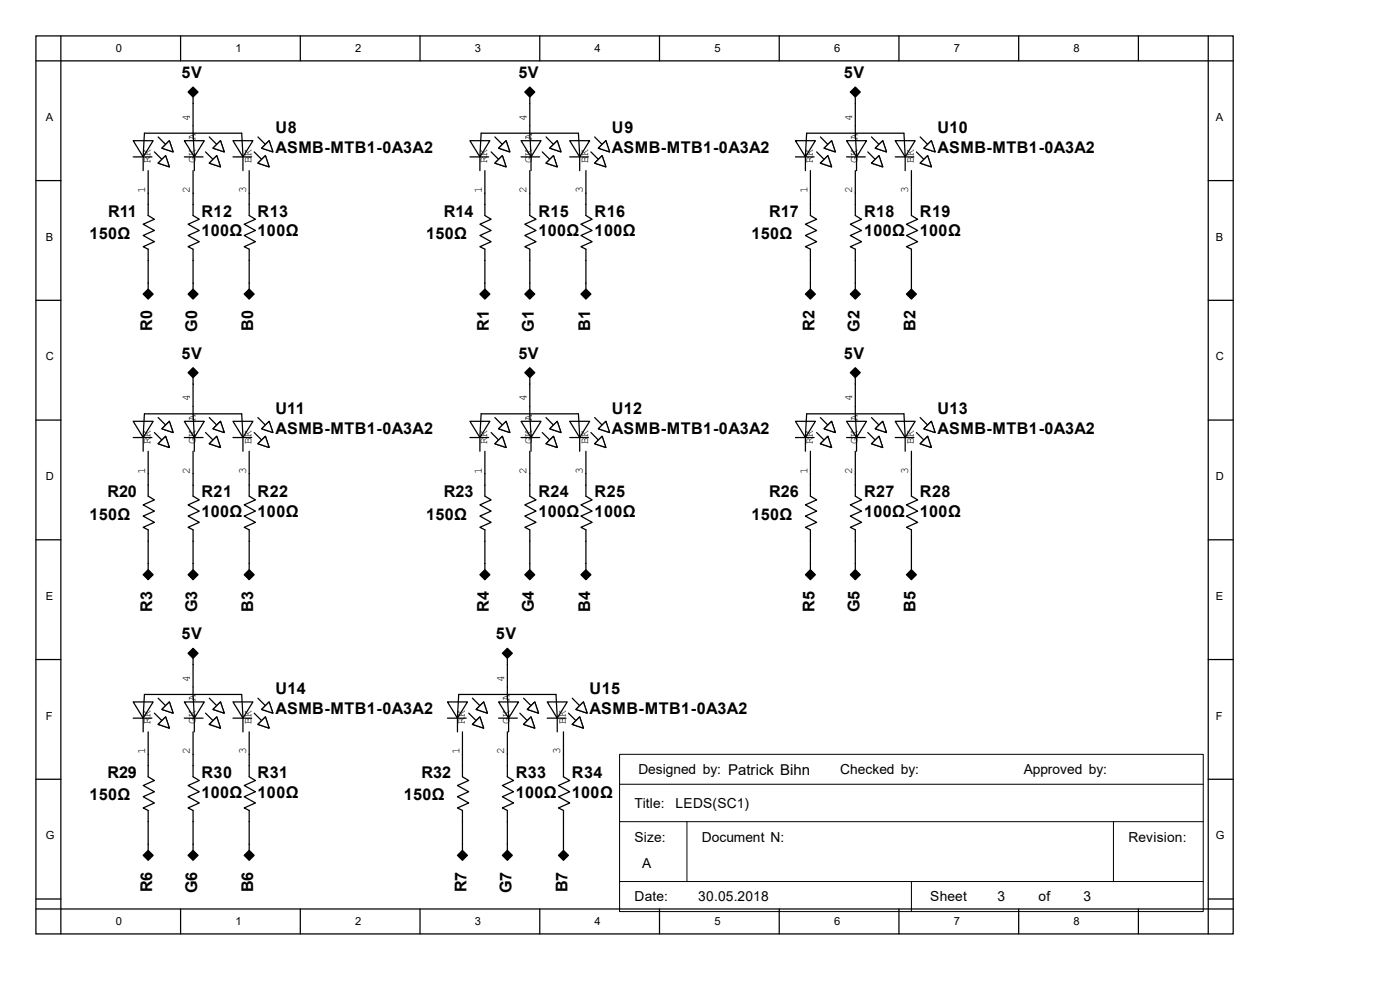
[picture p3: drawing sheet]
<svg xmlns="http://www.w3.org/2000/svg" width="297mm" height="210mm" viewBox="0 0 297 210" stroke-linecap="round" stroke-linejoin="round" font-family="sans-serif">
<g fill="none" stroke="#000" stroke-width=".26">
<path d="M7.6 7.6h254v190.5h-254zM7.6 12.9h254M12.9 7.6v190.5M38.3 7.6v5.3M63.7 7.6v5.3M89.1 7.6v5.3M114.5 7.6v5.3M139.9 7.6v5.3M165.3 7.6v5.3M190.7 7.6v5.3M216.1 7.6v5.3M241.5 7.6v5.3"/>
<path d="M256.3 7.6v190.5M7.6 38.3h5.3M28.3 29.8h4.2l-2.1 3.5zM28.3 33.3h3.9M30.6 28.3l-.2 7.9M32.8 32.2l1.5 1.6M33.5 34.6l1.6-1.6 .8 2.4zM33.5 29.1l1.6 1.5M34.3 31.4l1.6-1.6 .8 2.4zM256.3 38.3h5.3M7.6 63.7h5.3M256.3 63.7h5.3"/>
<path d="M7.6 89.1h5.3M256.3 89.1h5.3M7.6 114.5h5.3M256.3 114.5h5.3M7.6 139.9h5.3M256.3 139.9h5.3M7.6 165.3h5.3M256.3 165.3h5.3M7.6 190.7h5.3M7.6 192.8h254M38.3 192.8v5.3M63.7 192.8v5.3"/>
<path d="M89.1 192.8v5.3M114.5 192.8v5.3M139.9 192.8v5.3M165.3 192.8v5.3M190.7 192.8v5.3M216.1 192.8v5.3M241.5 192.8v5.3M256.3 190.7h5.3"/>
</g>
<g fill="#fff" stroke="#000" stroke-width=".26">
<path d="M34.3 31.4l1.6-1.6 .8 2.4z" fill-rule="evenodd"/>
<path d="M33.5 34.6l1.6-1.6 .8 2.4z" fill-rule="evenodd"/>
</g>
<path d="M39.1 29.8h4.2l-2.1 3.5zM39.1 33.3h4M41 28.3l.2 7.9M43.6 32.2l1.6 1.6M44.4 34.6l1.6-1.6 .8 2.4zM44.4 29.1l1.6 1.5M46.8 29.8l.8 2.4-2.4-.8z" fill="none" stroke="#000" stroke-width=".26"/>
<g fill="#fff" stroke="#000" stroke-width=".26">
<path d="M46.8 29.8l.8 2.4-2.4-.8z" fill-rule="evenodd"/>
<path d="M44.4 34.6l1.6-1.6 .8 2.4z" fill-rule="evenodd"/>
</g>
<path d="M49.4 29.8h4.3l-2.2 3.5zM49.4 33.3h4M51.3 28.3l.2 7.9M53.9 32.2l1.6 1.6M54.7 34.6l1.6-1.6 .8 2.4zM54.7 29.1l1.6 1.5M57.1 29.8l.8 2.4-2.4-.8z" fill="none" stroke="#000" stroke-width=".26"/>
<g fill="#fff" stroke="#000" stroke-width=".26">
<path d="M57.1 29.8l.8 2.4-2.4-.8z" fill-rule="evenodd"/>
<path d="M54.7 34.6l1.6-1.6 .8 2.4z" fill-rule="evenodd"/>
</g>
<g fill="none" stroke="#000" stroke-width=".26">
<path d="M40.2 19.5l.8-.8 .8 .8-.8 .8zM30.6 28.3h20.7M31.4 36.2v9.5l1.4 .8-2.4 1.1 2.4 1.3-2.4 1.1 2.4 1.3-2.4 1 1 .6v8.4M41 36.2v9.5l1.3 .8-2.4 1.1 2.4 1.3-2.4 1.1 2.4 1.3-2.4 1 1.1 .6v8.4M41 20.6v7.7M52.9 36.2v9.5l1.3 .8-2.4 1.1 2.4 1.3-2.4 1.1 2.4 1.3-2.4 1 1.1 .6v8.4M99.7 29.8h4.2l-2.1 3.5zM99.7 33.3h4M102.1 28.3l-.3 7.9M104.2 32.2l1.6 1.6M105 34.6l1.6-1.6 .8 2.4zM105 29.1l1.6 1.5"/>
<path d="M107.4 29.8l.8 2.4-2.4-.8zM30.6 62.4l.8-.8 .8 .8-.8 .8zM40.2 62.4l.8-.8 .8 .8-.8 .8zM52.1 62.4l.8-.8 .8 .8-.8 .8z"/>
</g>
<g fill="#000" stroke="#000" stroke-width=".26">
<path d="M39.9 19.5l1.1-1 1 1-1 1.1z" fill-rule="evenodd"/>
<path d="M30.4 62.4l1-1.1 1.1 1.1-1.1 1z" fill-rule="evenodd"/>
<path d="M39.9 62.4l1.1-1.1 1 1.1-1 1z" fill-rule="evenodd"/>
<path d="M51.8 62.4l1.1-1.1 1 1.1-1 1z" fill-rule="evenodd"/>
</g>
<path d="M40.7 19.5l.3-.2 .2 .2-.2 .3zM31.2 62.4l.2-.3 .3 .3-.3 .3zM40.7 62.4l.3-.3 .2 .3-.2 .3zM52.6 62.4l.3-.3 .2 .3-.2 .3z" fill="none" stroke="#000" stroke-width=".21"/>
<g fill="#fff" stroke="#000" stroke-width=".26">
<path d="M107.4 29.8l.8 2.4-2.4-.8z" fill-rule="evenodd"/>
<path d="M105 34.6l1.6-1.6 .8 2.4z" fill-rule="evenodd"/>
</g>
<path d="M110.5 29.8h4.3l-2.1 3.5zM110.5 33.3h4M112.4 28.3l.3 7.9M115 32.2l1.6 1.6M115.8 34.6l1.6-1.6 .8 2.4zM115.8 29.1l1.6 1.5M118.2 29.8l.8 2.4-2.4-.8z" fill="none" stroke="#000" stroke-width=".26"/>
<g fill="#fff" stroke="#000" stroke-width=".26">
<path d="M118.2 29.8l.8 2.4-2.4-.8z" fill-rule="evenodd"/>
<path d="M115.8 34.6l1.6-1.6 .8 2.4z" fill-rule="evenodd"/>
</g>
<path d="M120.9 29.8h4.2l-2.1 3.5zM120.9 33.3h3.9M122.7 28.3l.3 7.9M125.4 32.2l1.5 1.6M126.2 34.6l1.5-1.6 .8 2.4zM126.2 29.1l1.5 1.5M126.9 31.4l1.6-1.6 .8 2.4z" fill="none" stroke="#000" stroke-width=".26"/>
<g fill="#fff" stroke="#000" stroke-width=".26">
<path d="M126.9 31.4l1.6-1.6 .8 2.4z" fill-rule="evenodd"/>
<path d="M126.2 34.6l1.5-1.6 .8 2.4z" fill-rule="evenodd"/>
</g>
<g fill="none" stroke="#000" stroke-width=".26">
<path d="M111.6 19.5l.8-.8 .8 .8-.8 .8zM102.1 28.3h20.6M102.9 36.2v9.5l1.3 .8-2.4 1.1 2.4 1.3-2.4 1.1 2.4 1.3-2.4 1 1.1 .6v8.4M112.4 36.2v9.5l1.3 .8-2.4 1.1 2.4 1.3-2.4 1.1 2.4 1.3-2.4 1 1.1 .6v8.4M112.4 20.6v7.7M124.3 36.2v9.5l1.3 .8-2.4 1.1 2.4 1.3-2.4 1.1 2.4 1.3-2.4 1 1.1 .6v8.4M168.8 29.8h4.2l-2.1 3.5zM168.8 33.3h3.9M171.1 28.3l-.2 7.9M173.2 32.2l1.6 1.6M174 34.6l1.6-1.6 .8 2.4zM174 29.1l1.6 1.5"/>
<path d="M174.8 31.4l1.6-1.6 .8 2.4zM102.1 62.4l.8-.8 .8 .8-.8 .8zM111.6 62.4l.8-.8 .8 .8-.8 .8zM123.5 62.4l.8-.8 .8 .8-.8 .8z"/>
</g>
<g fill="#000" stroke="#000" stroke-width=".26">
<path d="M111.3 19.5l1.1-1 1.1 1-1.1 1.1z" fill-rule="evenodd"/>
<path d="M101.8 62.4l1.1-1.1 1 1.1-1 1z" fill-rule="evenodd"/>
<path d="M111.3 62.4l1.1-1.1 1.1 1.1-1.1 1z" fill-rule="evenodd"/>
<path d="M123.2 62.4l1.1-1.1 1.1 1.1-1.1 1z" fill-rule="evenodd"/>
</g>
<path d="M112.1 19.5l.3-.2 .3 .2-.3 .3zM102.6 62.4l.3-.3 .2 .3-.2 .3zM112.1 62.4l.3-.3 .3 .3-.3 .3zM124 62.4l.3-.3 .3 .3-.3 .3z" fill="none" stroke="#000" stroke-width=".21"/>
<g fill="#fff" stroke="#000" stroke-width=".26">
<path d="M174.8 31.4l1.6-1.6 .8 2.4z" fill-rule="evenodd"/>
<path d="M174 34.6l1.6-1.6 .8 2.4z" fill-rule="evenodd"/>
</g>
<path d="M179.6 29.8h4.2l-2.1 3.5zM179.6 33.3h4M181.5 28.3l.2 7.9M184.1 32.2l1.6 1.6M184.9 34.6l1.6-1.6 .8 2.4zM184.9 29.1l1.6 1.5M185.7 31.4l1.6-1.6 .8 2.4z" fill="none" stroke="#000" stroke-width=".26"/>
<g fill="#fff" stroke="#000" stroke-width=".26">
<path d="M185.7 31.4l1.6-1.6 .8 2.4z" fill-rule="evenodd"/>
<path d="M184.9 34.6l1.6-1.6 .8 2.4z" fill-rule="evenodd"/>
</g>
<path d="M189.9 29.8h4.3l-2.2 3.5zM189.9 33.3h4M191.8 28.3l.2 7.9M194.4 32.2l1.6 1.6M195.2 34.6l1.6-1.6 .8 2.4zM195.2 29.1l1.6 1.5M196 31.4l1.6-1.6 .8 2.4z" fill="none" stroke="#000" stroke-width=".26"/>
<g fill="#fff" stroke="#000" stroke-width=".26">
<path d="M196 31.4l1.6-1.6 .8 2.4z" fill-rule="evenodd"/>
<path d="M195.2 34.6l1.6-1.6 .8 2.4z" fill-rule="evenodd"/>
</g>
<g fill="none" stroke="#000" stroke-width=".26">
<path d="M180.7 19.5l.8-.8 .7 .8-.7 .8zM171.1 28.3h20.7M171.9 36.2v9.5l1.3 .8-2.3 1.1 2.3 1.3-2.3 1.1 2.3 1.3-2.3 1 1 .6v8.4M181.5 36.2v9.5l1.3 .8-2.4 1.1 2.4 1.3-2.4 1.1 2.4 1.3-2.4 1 1.1 .6v8.4M181.5 20.6v7.7M193.4 36.2v9.5l1.3 .8-2.4 1.1 2.4 1.3-2.4 1.1 2.4 1.3-2.4 1 1.1 .6v8.4M171.1 62.4l.8-.8 .8 .8-.8 .8zM180.7 62.4l.8-.8 .7 .8-.7 .8zM192.6 62.4l.8-.8 .8 .8-.8 .8zM28.3 89.4h4.2l-2.1 3.4zM28.3 92.8h3.9M30.6 87.8l-.2 7.9"/>
<path d="M32.8 91.8l1.5 1.5M33.5 94.1l1.6-1.5 .8 2.3zM33.5 88.6l1.6 1.6M35.9 89.4l.8 2.4-2.4-.8z"/>
</g>
<g fill="#000" stroke="#000" stroke-width=".26">
<path d="M180.4 19.5l1.1-1 1 1-1 1.1z" fill-rule="evenodd"/>
<path d="M170.9 62.4l1-1.1 1.1 1.1-1.1 1z" fill-rule="evenodd"/>
<path d="M180.4 62.4l1.1-1.1 1 1.1-1 1z" fill-rule="evenodd"/>
<path d="M192.3 62.4l1.1-1.1 1 1.1-1 1z" fill-rule="evenodd"/>
</g>
<path d="M181.2 19.5l.3-.2 .2 .2-.2 .3zM171.7 62.4l.2-.3 .3 .3-.3 .3zM181.2 62.4l.3-.3 .2 .3-.2 .3zM193.1 62.4l.3-.3 .2 .3-.2 .3z" fill="none" stroke="#000" stroke-width=".21"/>
<g fill="#fff" stroke="#000" stroke-width=".26">
<path d="M35.9 89.4l.8 2.4-2.4-.8z" fill-rule="evenodd"/>
<path d="M33.5 94.1l1.6-1.5 .8 2.3z" fill-rule="evenodd"/>
</g>
<path d="M39.1 89.4h4.2l-2.1 3.4zM39.1 92.8h4M41 87.8l.2 7.9M43.6 91.8l1.6 1.5M44.4 94.1l1.6-1.5 .8 2.3zM44.4 88.6l1.6 1.6M45.2 91l1.6-1.6 .8 2.4z" fill="none" stroke="#000" stroke-width=".26"/>
<g fill="#fff" stroke="#000" stroke-width=".26">
<path d="M45.2 91l1.6-1.6 .8 2.4z" fill-rule="evenodd"/>
<path d="M44.4 94.1l1.6-1.5 .8 2.3z" fill-rule="evenodd"/>
</g>
<path d="M49.4 89.4h4.3l-2.2 3.4zM49.4 92.8h4M51.3 87.8l.2 7.9M53.9 91.8l1.6 1.5M54.7 94.1l1.6-1.5 .8 2.3zM54.7 88.6l1.6 1.6M55.5 91l1.6-1.6 .8 2.4z" fill="none" stroke="#000" stroke-width=".26"/>
<g fill="#fff" stroke="#000" stroke-width=".26">
<path d="M55.5 91l1.6-1.6 .8 2.4z" fill-rule="evenodd"/>
<path d="M54.7 94.1l1.6-1.5 .8 2.3z" fill-rule="evenodd"/>
</g>
<g fill="none" stroke="#000" stroke-width=".26">
<path d="M40.2 79.1l.8-.8 .8 .8-.8 .8zM30.6 87.8h20.7M31.4 95.7v9.6l1.4 .7-2.4 1.1 2.4 1.3-2.4 1.1 2.4 1.3-2.4 1.1 1 .5v8.5M41 95.7v9.6l1.3 .7-2.4 1.1 2.4 1.3-2.4 1.1 2.4 1.3-2.4 1.1 1.1 .5v8.5M41 80.1v7.7M52.9 95.7v9.6l1.3 .7-2.4 1.1 2.4 1.3-2.4 1.1 2.4 1.3-2.4 1.1 1.1 .5v8.5M99.7 89.4h4.2l-2.1 3.4zM99.7 92.8h4M102.1 87.8l-.3 7.9M104.2 91.8l1.6 1.5M105 94.1l1.6-1.5 .8 2.3zM105 88.6l1.6 1.6"/>
<path d="M105.8 91l1.6-1.6 .8 2.4zM30.6 121.9l.8-.8 .8 .8-.8 .8zM40.2 121.9l.8-.8 .8 .8-.8 .8zM52.1 121.9l.8-.8 .8 .8-.8 .8z"/>
</g>
<g fill="#000" stroke="#000" stroke-width=".26">
<path d="M39.9 79.1l1.1-1.1 1 1.1-1 1z" fill-rule="evenodd"/>
<path d="M30.4 121.9l1-1 1.1 1-1.1 1.1z" fill-rule="evenodd"/>
<path d="M39.9 121.9l1.1-1 1 1-1 1.1z" fill-rule="evenodd"/>
<path d="M51.8 121.9l1.1-1 1 1-1 1.1z" fill-rule="evenodd"/>
</g>
<path d="M40.7 79.1l.3-.3 .2 .3-.2 .2zM31.2 121.9l.2-.2 .3 .2-.3 .3zM40.7 121.9l.3-.2 .2 .2-.2 .3zM52.6 121.9l.3-.2 .2 .2-.2 .3z" fill="none" stroke="#000" stroke-width=".21"/>
<g fill="#fff" stroke="#000" stroke-width=".26">
<path d="M105.8 91l1.6-1.6 .8 2.4z" fill-rule="evenodd"/>
<path d="M105 94.1l1.6-1.5 .8 2.3z" fill-rule="evenodd"/>
</g>
<path d="M110.5 89.4h4.3l-2.1 3.4zM110.5 92.8h4M112.4 87.8l.3 7.9M115 91.8l1.6 1.5M115.8 94.1l1.6-1.5 .8 2.3zM115.8 88.6l1.6 1.6M116.6 91l1.6-1.6 .8 2.4z" fill="none" stroke="#000" stroke-width=".26"/>
<g fill="#fff" stroke="#000" stroke-width=".26">
<path d="M116.6 91l1.6-1.6 .8 2.4z" fill-rule="evenodd"/>
<path d="M115.8 94.1l1.6-1.5 .8 2.3z" fill-rule="evenodd"/>
</g>
<path d="M120.9 89.4h4.2l-2.1 3.4zM120.9 92.8h3.9M122.7 87.8l.3 7.9M125.4 91.8l1.5 1.5M126.2 94.1l1.5-1.5 .8 2.3zM126.2 88.6l1.5 1.6M126.9 91l1.6-1.6 .8 2.4z" fill="none" stroke="#000" stroke-width=".26"/>
<g fill="#fff" stroke="#000" stroke-width=".26">
<path d="M126.9 91l1.6-1.6 .8 2.4z" fill-rule="evenodd"/>
<path d="M126.2 94.1l1.5-1.5 .8 2.3z" fill-rule="evenodd"/>
</g>
<g fill="none" stroke="#000" stroke-width=".26">
<path d="M111.6 79.1l.8-.8 .8 .8-.8 .8zM102.1 87.8h20.6M102.9 95.7v9.6l1.3 .7-2.4 1.1 2.4 1.3-2.4 1.1 2.4 1.3-2.4 1.1 1.1 .5v8.5M112.4 95.7v9.6l1.3 .7-2.4 1.1 2.4 1.3-2.4 1.1 2.4 1.3-2.4 1.1 1.1 .5v8.5M112.4 80.1v7.7M124.3 95.7v9.6l1.3 .7-2.4 1.1 2.4 1.3-2.4 1.1 2.4 1.3-2.4 1.1 1.1 .5v8.5M168.8 89.4h4.2l-2.1 3.4zM168.8 92.8h3.9M171.1 87.8l-.2 7.9M173.2 91.8l1.6 1.5M174 94.1l1.6-1.5 .8 2.3zM174 88.6l1.6 1.6"/>
<path d="M174.8 91l1.6-1.6 .8 2.4zM102.1 121.9l.8-.8 .8 .8-.8 .8zM111.6 121.9l.8-.8 .8 .8-.8 .8zM123.5 121.9l.8-.8 .8 .8-.8 .8z"/>
</g>
<g fill="#000" stroke="#000" stroke-width=".26">
<path d="M111.3 79.1l1.1-1.1 1.1 1.1-1.1 1z" fill-rule="evenodd"/>
<path d="M101.8 121.9l1.1-1 1 1-1 1.1z" fill-rule="evenodd"/>
<path d="M111.3 121.9l1.1-1 1.1 1-1.1 1.1z" fill-rule="evenodd"/>
<path d="M123.2 121.9l1.1-1 1.1 1-1.1 1.1z" fill-rule="evenodd"/>
</g>
<path d="M112.1 79.1l.3-.3 .3 .3-.3 .2zM102.6 121.9l.3-.2 .2 .2-.2 .3zM112.1 121.9l.3-.2 .3 .2-.3 .3zM124 121.9l.3-.2 .3 .2-.3 .3z" fill="none" stroke="#000" stroke-width=".21"/>
<g fill="#fff" stroke="#000" stroke-width=".26">
<path d="M174.8 91l1.6-1.6 .8 2.4z" fill-rule="evenodd"/>
<path d="M174 94.1l1.6-1.5 .8 2.3z" fill-rule="evenodd"/>
</g>
<path d="M179.6 89.4h4.2l-2.1 3.4zM179.6 92.8h4M181.5 87.8l.2 7.9M184.1 91.8l1.6 1.5M184.9 94.1l1.6-1.5 .8 2.3zM184.9 88.6l1.6 1.6M185.7 91l1.6-1.6 .8 2.4z" fill="none" stroke="#000" stroke-width=".26"/>
<g fill="#fff" stroke="#000" stroke-width=".26">
<path d="M185.7 91l1.6-1.6 .8 2.4z" fill-rule="evenodd"/>
<path d="M184.9 94.1l1.6-1.5 .8 2.3z" fill-rule="evenodd"/>
</g>
<path d="M189.9 89.4h4.3l-2.2 3.4zM189.9 92.8h4M191.8 87.8l.2 7.9M194.4 91.8l1.6 1.5M195.2 94.1l1.6-1.5 .8 2.3zM195.2 88.6l1.6 1.6M196 91l1.6-1.6 .8 2.4z" fill="none" stroke="#000" stroke-width=".26"/>
<g fill="#fff" stroke="#000" stroke-width=".26">
<path d="M196 91l1.6-1.6 .8 2.4z" fill-rule="evenodd"/>
<path d="M195.2 94.1l1.6-1.5 .8 2.3z" fill-rule="evenodd"/>
</g>
<g fill="none" stroke="#000" stroke-width=".26">
<path d="M180.7 79.1l.8-.8 .7 .8-.7 .8zM171.1 87.8h20.7M171.9 95.7v9.6l1.3 .7-2.3 1.1 2.3 1.3-2.3 1.1 2.3 1.3-2.3 1.1 1 .5v8.5M181.5 95.7v9.6l1.3 .7-2.4 1.1 2.4 1.3-2.4 1.1 2.4 1.3-2.4 1.1 1.1 .5v8.5M181.5 80.1v7.7M193.4 95.7v9.6l1.3 .7-2.4 1.1 2.4 1.3-2.4 1.1 2.4 1.3-2.4 1.1 1.1 .5v8.5M171.1 121.9l.8-.8 .8 .8-.8 .8zM180.7 121.9l.8-.8 .7 .8-.7 .8zM192.6 121.9l.8-.8 .8 .8-.8 .8zM28.3 148.9h4.2l-2.1 3.4zM28.3 152.3h3.9M30.6 147.3l-.2 8"/>
<path d="M32.8 151.3l1.5 1.6M33.5 153.7l1.6-1.6 .8 2.4zM33.5 148.1l1.6 1.6M34.3 150.5l1.6-1.6 .8 2.4z"/>
</g>
<g fill="#000" stroke="#000" stroke-width=".26">
<path d="M180.4 79.1l1.1-1.1 1 1.1-1 1z" fill-rule="evenodd"/>
<path d="M170.9 121.9l1-1 1.1 1-1.1 1.1z" fill-rule="evenodd"/>
<path d="M180.4 121.9l1.1-1 1 1-1 1.1z" fill-rule="evenodd"/>
<path d="M192.3 121.9l1.1-1 1 1-1 1.1z" fill-rule="evenodd"/>
</g>
<path d="M181.2 79.1l.3-.3 .2 .3-.2 .2zM171.7 121.9l.2-.2 .3 .2-.3 .3zM181.2 121.9l.3-.2 .2 .2-.2 .3zM193.1 121.9l.3-.2 .2 .2-.2 .3z" fill="none" stroke="#000" stroke-width=".21"/>
<g fill="#fff" stroke="#000" stroke-width=".26">
<path d="M34.3 150.5l1.6-1.6 .8 2.4z" fill-rule="evenodd"/>
<path d="M33.5 153.7l1.6-1.6 .8 2.4z" fill-rule="evenodd"/>
</g>
<path d="M39.1 148.9h4.2l-2.1 3.4zM39.1 152.3h4M41 147.3l.2 8M43.6 151.3l1.6 1.6M44.4 153.7l1.6-1.6 .8 2.4zM44.4 148.1l1.6 1.6M45.2 150.5l1.6-1.6 .8 2.4z" fill="none" stroke="#000" stroke-width=".26"/>
<g fill="#fff" stroke="#000" stroke-width=".26">
<path d="M45.2 150.5l1.6-1.6 .8 2.4z" fill-rule="evenodd"/>
<path d="M44.4 153.7l1.6-1.6 .8 2.4z" fill-rule="evenodd"/>
</g>
<path d="M49.4 148.9h4.3l-2.2 3.4zM49.4 152.3h4M51.3 147.3l.2 8M53.9 151.3l1.6 1.6M54.7 153.7l1.6-1.6 .8 2.4zM54.7 148.1l1.6 1.6M55.5 150.5l1.6-1.6 .8 2.4z" fill="none" stroke="#000" stroke-width=".26"/>
<g fill="#fff" stroke="#000" stroke-width=".26">
<path d="M55.5 150.5l1.6-1.6 .8 2.4z" fill-rule="evenodd"/>
<path d="M54.7 153.7l1.6-1.6 .8 2.4z" fill-rule="evenodd"/>
</g>
<g fill="none" stroke="#000" stroke-width=".26">
<path d="M40.2 138.6l.8-.8 .8 .8-.8 .8zM41 139.6v7.7M107.6 137.8l.8 .8-.8 .8-.8-.8zM107.6 139.6v1.4M30.6 147.3h20.7M31.4 155.3v4.7M41 155.3v4.7M52.9 155.3v4.7M94.9 148.9h4.3l-2.2 3.4zM94.9 152.3h4M97.3 147.3l-.3 8M99.4 151.3l1.6 1.6"/>
<path d="M100.2 153.7l1.6-1.6 .8 2.4zM100.2 148.1l1.6 1.6M101 150.5l1.6-1.6 .8 2.4zM31.4 162.4v2.4l1.4 .8-2.4 1 2.4 1.4-2.4 1 2.4 1.3-2.4 1.1 1 .5v2.4M31.4 179.1v1.3M41 162.4v2.4l1.3 .8-2.4 1 2.4 1.4-2.4 1 2.4 1.3-2.4 1.1 1.1 .5v2.4M41 179.1v1.3M52.9 162.4v2.4l1.3 .8-2.4 1 2.4 1.4-2.4 1 2.4 1.3-2.4 1.1 1.1 .5v2.4M52.9 179.1v1.3M98.1 179.1v1.3M107.6 179.1v1.3M119.5 179.1v1.3"/>
<path d="M30.6 181.5l.8-.8 .8 .8-.8 .7zM41 180.7l.8 .8-.8 .7-.8-.7zM52.9 180.7l.8 .8-.8 .7-.8-.7zM97.3 181.5l.8-.8 .8 .8-.8 .7zM106.8 181.5l.8-.8 .8 .8-.8 .7zM118.7 181.5l.8-.8 .8 .8-.8 .7z"/>
</g>
<g fill="#000" stroke="#000" stroke-width=".26">
<path d="M39.9 138.6l1.1-1.1 1 1.1-1 1z" fill-rule="evenodd"/>
<path d="M106.6 138.6l1-1.1 1.1 1.1-1.1 1z" fill-rule="evenodd"/>
<path d="M30.4 181.5l1-1.1 1.1 1.1-1.1 1z" fill-rule="evenodd"/>
<path d="M39.9 181.5l1.1-1.1 1 1.1-1 1z" fill-rule="evenodd"/>
<path d="M52.9 180.4l1 1.1-1 1-1.1-1z" fill-rule="evenodd"/>
<path d="M97 181.5l1.1-1.1 1.1 1.1-1.1 1z" fill-rule="evenodd"/>
<path d="M106.6 181.5l1-1.1 1.1 1.1-1.1 1z" fill-rule="evenodd"/>
<path d="M118.5 181.5l1-1.1 1.1 1.1-1.1 1z" fill-rule="evenodd"/>
</g>
<path d="M41 138.3l.2 .3-.2 .3-.3-.3zM107.4 138.6l.2-.3 .3 .3-.3 .3zM31.2 181.5l.2-.3 .3 .3-.3 .2zM40.7 181.5l.3-.3 .2 .3-.2 .2zM52.9 181.2l.2 .3-.2 .2-.3-.2zM97.8 181.5l.3-.3 .3 .3-.3 .2zM107.6 181.2l.3 .3-.3 .2-.2-.2zM119.5 181.2l.3 .3-.3 .2-.2-.2z" fill="none" stroke="#000" stroke-width=".21"/>
<g fill="#fff" stroke="#000" stroke-width=".26">
<path d="M101 150.5l1.6-1.6 .8 2.4z" fill-rule="evenodd"/>
<path d="M100.2 153.7l1.6-1.6 .8 2.4z" fill-rule="evenodd"/>
</g>
<path d="M105.8 148.9h4.2l-2.1 3.4zM105.8 152.3h3.9M107.6 147.3l.3 8M110.3 151.3l1.6 1.6M111.1 153.7l1.6-1.6 .8 2.4zM111.1 148.1l1.6 1.6M111.9 150.5l1.6-1.6 .7 2.4z" fill="none" stroke="#000" stroke-width=".26"/>
<g fill="#fff" stroke="#000" stroke-width=".26">
<path d="M111.9 150.5l1.6-1.6 .7 2.4z" fill-rule="evenodd"/>
<path d="M111.1 153.7l1.6-1.6 .8 2.4z" fill-rule="evenodd"/>
</g>
<path d="M116.1 148.9h4.2l-2.1 3.4zM116.1 152.3h4M118 147.3l.2 8M120.6 151.3l1.6 1.6M121.4 148.1l1.6 1.6M122.2 150.5l1.6-1.6 .8 2.4zM123 152.1l.8 2.4-2.4-.8z" fill="none" stroke="#000" stroke-width=".26"/>
<g fill="#fff" stroke="#000" stroke-width=".26">
<path d="M122.2 150.5l1.6-1.6 .8 2.4z" fill-rule="evenodd"/>
<path d="M123 152.1l.8 2.4-2.4-.8z" fill-rule="evenodd"/>
</g>
<path d="M97.3 147.3h20.7M98.1 155.3v9.5l1.3 .8-2.4 1 2.4 1.4-2.4 1 2.4 1.3-2.4 1.1 1.1 .5v7.2M107.6 155.3v9.5l1.4 .8-2.4 1 2.4 1.4-2.4 1 2.4 1.3-2.4 1.1 1 .5v7.2M107.6 141v6.3M119.5 155.3v9.5l1.4 .8-2.4 1 2.4 1.4-2.4 1 2.4 1.3-2.4 1.1 1 .5v7.2M31.4 160v2.4M31.4 174.3v4.8M41 160v2.4M41 174.3v4.8M52.9 160v2.4M52.9 174.3v4.8" fill="none" stroke="#000" stroke-width=".26"/>
<path d="M131.4 160h123.9v33.4h-123.9zM131.4 174.3h123.9M131.4 166.4h123.9M145.7 174.3v12.7M236.2 174.3v12.7M131.4 187h123.9M193.4 187v6.4" fill="none" stroke="#000" stroke-width=".21"/>
<g font-size="3.4">
<text x="38.5" y="16.6">5V</text>
<text x="110" y="16.6">5V</text>
<text x="179" y="16.6">5V</text>
<text x="58.4" y="28.2">U8</text>
<text x="129.8" y="28.2">U9</text>
<text x="198.9" y="28.2">U10</text>
<text x="58.4" y="32.4">ASMB-MTB1-0A3A2</text>
<text x="129.8" y="32.4">ASMB-MTB1-0A3A2</text>
<text x="198.9" y="32.4">ASMB-MTB1-0A3A2</text>
<text x="22.9" y="45.9">R11</text>
<text x="42.8" y="45.9">R12</text>
<text x="54.7" y="45.9">R13</text>
<text x="94.2" y="45.9">R14</text>
<text x="114.2" y="45.9">R15</text>
<text x="126.2" y="45.9">R16</text>
<text x="163.2" y="45.9">R17</text>
<text x="183.3" y="45.9">R18</text>
<text x="195.2" y="45.9">R19</text>
<text x="19" y="50.7">150Ω</text>
<text x="42.8" y="50.2">100Ω</text>
<text x="54.7" y="50.2">100Ω</text>
<text x="90.4" y="50.7">150Ω</text>
<text x="114.2" y="50.2">100Ω</text>
<text x="126.2" y="50.2">100Ω</text>
<text x="159.4" y="50.7">150Ω</text>
<text x="183.3" y="50.2">100Ω</text>
<text x="195.2" y="50.2">100Ω</text>
<text x="32.3" y="70.2" transform="rotate(-90 32.3 70.2)">R0</text>
<text x="41.8" y="70.4" transform="rotate(-90 41.8 70.4)">G0</text>
<text x="53.7" y="70.2" transform="rotate(-90 53.7 70.2)">B0</text>
<text x="103.7" y="70.2" transform="rotate(-90 103.7 70.2)">R1</text>
<text x="113.2" y="70.4" transform="rotate(-90 113.2 70.4)">G1</text>
<text x="125.2" y="70.2" transform="rotate(-90 125.2 70.2)">B1</text>
<text x="172.8" y="70.2" transform="rotate(-90 172.8 70.2)">R2</text>
<text x="182.3" y="70.4" transform="rotate(-90 182.3 70.4)">G2</text>
<text x="194.2" y="70.2" transform="rotate(-90 194.2 70.2)">B2</text>
<text x="38.5" y="76.1">5V</text>
<text x="110" y="76.1">5V</text>
<text x="179" y="76.1">5V</text>
<text x="58.4" y="87.8">U11</text>
<text x="129.8" y="87.8">U12</text>
<text x="198.9" y="87.8">U13</text>
<text x="58.4" y="92">ASMB-MTB1-0A3A2</text>
<text x="129.8" y="92">ASMB-MTB1-0A3A2</text>
<text x="198.9" y="92">ASMB-MTB1-0A3A2</text>
<text x="22.8" y="105.5">R20</text>
<text x="42.8" y="105.5">R21</text>
<text x="54.7" y="105.5">R22</text>
<text x="94.2" y="105.5">R23</text>
<text x="114.2" y="105.5">R24</text>
<text x="126.2" y="105.5">R25</text>
<text x="163.2" y="105.5">R26</text>
<text x="183.3" y="105.5">R27</text>
<text x="195.2" y="105.5">R28</text>
<text x="19" y="110.2">150Ω</text>
<text x="42.8" y="109.7">100Ω</text>
<text x="54.7" y="109.7">100Ω</text>
<text x="90.4" y="110.2">150Ω</text>
<text x="114.2" y="109.7">100Ω</text>
<text x="126.2" y="109.7">100Ω</text>
<text x="159.4" y="110.2">150Ω</text>
<text x="183.3" y="109.7">100Ω</text>
<text x="195.2" y="109.7">100Ω</text>
<text x="32.3" y="129.8" transform="rotate(-90 32.3 129.8)">R3</text>
<text x="41.8" y="129.9" transform="rotate(-90 41.8 129.9)">G3</text>
<text x="53.7" y="129.8" transform="rotate(-90 53.7 129.8)">B3</text>
<text x="103.7" y="129.8" transform="rotate(-90 103.7 129.8)">R4</text>
<text x="113.2" y="129.9" transform="rotate(-90 113.2 129.9)">G4</text>
<text x="125.2" y="129.8" transform="rotate(-90 125.2 129.8)">B4</text>
<text x="172.8" y="129.8" transform="rotate(-90 172.8 129.8)">R5</text>
<text x="182.3" y="129.9" transform="rotate(-90 182.3 129.9)">G5</text>
<text x="194.2" y="129.8" transform="rotate(-90 194.2 129.8)">B5</text>
<text x="38.5" y="135.6">5V</text>
<text x="105.2" y="135.6">5V</text>
<text x="58.4" y="147.3">U14</text>
<text x="125.1" y="147.3">U15</text>
<text x="58.4" y="151.5">ASMB-MTB1-0A3A2</text>
<text x="125.1" y="151.5">ASMB-MTB1-0A3A2</text>
<text x="22.8" y="165">R29</text>
<text x="42.8" y="165">R30</text>
<text x="54.7" y="165">R31</text>
<text x="89.5" y="165">R32</text>
<text x="109.4" y="165">R33</text>
<text x="121.3" y="165">R34</text>
<text x="19" y="169.8">150Ω</text>
<text x="42.8" y="169.2">100Ω</text>
<text x="54.7" y="169.2">100Ω</text>
<text x="85.6" y="169.8">150Ω</text>
<text x="109.4" y="169.2">100Ω</text>
<text x="121.3" y="169.2">100Ω</text>
<text x="32.3" y="189.3" transform="rotate(-90 32.3 189.3)">R6</text>
<text x="41.8" y="189.5" transform="rotate(-90 41.8 189.5)">G6</text>
<text x="53.7" y="189.3" transform="rotate(-90 53.7 189.3)">B6</text>
<text x="99" y="189.3" transform="rotate(-90 99 189.3)">R7</text>
<text x="108.5" y="189.5" transform="rotate(-90 108.5 189.5)">G7</text>
<text x="120.4" y="189.3" transform="rotate(-90 120.4 189.3)">B7</text>
</g>
<g font-size="2.9">
<text x="135.4" y="164.2">Designed by: Patrick Bihn</text>
<text x="178.3" y="164.2">Checked by:</text>
<text x="217.2" y="164.2">Approved by:</text>
<text x="134.6" y="171.4">Title:</text>
<text x="143.3" y="171.4">LEDS(SC1)</text>
<text x="134.6" y="178.5">Size:</text>
<text x="148.9" y="178.5">Document N:</text>
<text x="239.4" y="178.5">Revision:</text>
<text x="136.2" y="184.1">A</text>
<text x="134.6" y="191.2">Date:</text>
<text x="148.1" y="191.2">30.05.2018</text>
<text x="197.3" y="191.2">Sheet</text>
<text x="211.6" y="191.2">3</text>
<text x="220.3" y="191.2">of</text>
<text x="229.9" y="191.2">3</text>
</g>
<g font-size="2.4">
<text x="24.6" y="11.1">0</text>
<text x="50" y="11.1">1</text>
<text x="75.4" y="11.1">2</text>
<text x="100.8" y="11.1">3</text>
<text x="126.2" y="11.1">4</text>
<text x="151.6" y="11.1">5</text>
<text x="177" y="11.1">6</text>
<text x="202.4" y="11.1">7</text>
<text x="227.8" y="11.1">8</text>
<text x="9.7" y="25.7">A</text>
<text x="40.3" y="25.6" transform="rotate(-90 40.3 25.6)">4</text>
<text x="41.4" y="29.7" transform="rotate(-90 41.4 29.7)">A</text>
<text x="111.7" y="25.6" transform="rotate(-90 111.7 25.6)">4</text>
<text x="112.9" y="29.7" transform="rotate(-90 112.9 29.7)">A</text>
<text x="180.8" y="25.6" transform="rotate(-90 180.8 25.6)">4</text>
<text x="182" y="29.7" transform="rotate(-90 182 29.7)">A</text>
<text x="257.9" y="25.7">A</text>
<text x="31.9" y="34.6" transform="rotate(-90 31.9 34.6)">RK</text>
<text x="41.4" y="34.6" transform="rotate(-90 41.4 34.6)">GK</text>
<text x="53.3" y="34.6" transform="rotate(-90 53.3 34.6)">BK</text>
<text x="103.3" y="34.6" transform="rotate(-90 103.3 34.6)">RK</text>
<text x="112.9" y="34.6" transform="rotate(-90 112.9 34.6)">GK</text>
<text x="124.8" y="34.6" transform="rotate(-90 124.8 34.6)">BK</text>
<text x="172.4" y="34.6" transform="rotate(-90 172.4 34.6)">RK</text>
<text x="182" y="34.6" transform="rotate(-90 182 34.6)">GK</text>
<text x="193.8" y="34.6" transform="rotate(-90 193.8 34.6)">BK</text>
<text x="30.8" y="40.9" transform="rotate(-90 30.8 40.9)">1</text>
<text x="40.3" y="40.9" transform="rotate(-90 40.3 40.9)">2</text>
<text x="52.2" y="40.9" transform="rotate(-90 52.2 40.9)">3</text>
<text x="102.2" y="40.9" transform="rotate(-90 102.2 40.9)">1</text>
<text x="111.7" y="40.9" transform="rotate(-90 111.7 40.9)">2</text>
<text x="123.7" y="40.9" transform="rotate(-90 123.7 40.9)">3</text>
<text x="171.3" y="40.9" transform="rotate(-90 171.3 40.9)">1</text>
<text x="180.8" y="40.9" transform="rotate(-90 180.8 40.9)">2</text>
<text x="192.7" y="40.9" transform="rotate(-90 192.7 40.9)">3</text>
<text x="9.7" y="51.1">B</text>
<text x="257.9" y="51.1">B</text>
<text x="9.7" y="76.5">C</text>
<text x="257.9" y="76.5">C</text>
<text x="40.3" y="85.1" transform="rotate(-90 40.3 85.1)">4</text>
<text x="41.4" y="89.3" transform="rotate(-90 41.4 89.3)">A</text>
<text x="111.7" y="85.1" transform="rotate(-90 111.7 85.1)">4</text>
<text x="112.9" y="89.3" transform="rotate(-90 112.9 89.3)">A</text>
<text x="180.8" y="85.1" transform="rotate(-90 180.8 85.1)">4</text>
<text x="182" y="89.3" transform="rotate(-90 182 89.3)">A</text>
<text x="31.9" y="94.2" transform="rotate(-90 31.9 94.2)">RK</text>
<text x="41.4" y="94.2" transform="rotate(-90 41.4 94.2)">GK</text>
<text x="53.3" y="94.2" transform="rotate(-90 53.3 94.2)">BK</text>
<text x="103.3" y="94.2" transform="rotate(-90 103.3 94.2)">RK</text>
<text x="112.9" y="94.2" transform="rotate(-90 112.9 94.2)">GK</text>
<text x="124.8" y="94.2" transform="rotate(-90 124.8 94.2)">BK</text>
<text x="172.4" y="94.2" transform="rotate(-90 172.4 94.2)">RK</text>
<text x="182" y="94.2" transform="rotate(-90 182 94.2)">GK</text>
<text x="193.8" y="94.2" transform="rotate(-90 193.8 94.2)">BK</text>
<text x="9.7" y="101.9">D</text>
<text x="30.8" y="100.5" transform="rotate(-90 30.8 100.5)">1</text>
<text x="40.3" y="100.5" transform="rotate(-90 40.3 100.5)">2</text>
<text x="52.2" y="100.5" transform="rotate(-90 52.2 100.5)">3</text>
<text x="102.2" y="100.5" transform="rotate(-90 102.2 100.5)">1</text>
<text x="111.7" y="100.5" transform="rotate(-90 111.7 100.5)">2</text>
<text x="123.7" y="100.5" transform="rotate(-90 123.7 100.5)">3</text>
<text x="171.3" y="100.5" transform="rotate(-90 171.3 100.5)">1</text>
<text x="180.8" y="100.5" transform="rotate(-90 180.8 100.5)">2</text>
<text x="192.7" y="100.5" transform="rotate(-90 192.7 100.5)">3</text>
<text x="257.9" y="101.9">D</text>
<text x="9.7" y="127.3">E</text>
<text x="257.9" y="127.3">E</text>
<text x="40.3" y="144.7" transform="rotate(-90 40.3 144.7)">4</text>
<text x="41.4" y="148.8" transform="rotate(-90 41.4 148.8)">A</text>
<text x="107" y="144.7" transform="rotate(-90 107 144.7)">4</text>
<text x="108.1" y="148.8" transform="rotate(-90 108.1 148.8)">A</text>
<text x="9.7" y="152.7">F</text>
<text x="31.9" y="153.7" transform="rotate(-90 31.9 153.7)">RK</text>
<text x="41.4" y="153.7" transform="rotate(-90 41.4 153.7)">GK</text>
<text x="53.3" y="153.7" transform="rotate(-90 53.3 153.7)">BK</text>
<text x="98.6" y="153.7" transform="rotate(-90 98.6 153.7)">RK</text>
<text x="108.1" y="153.7" transform="rotate(-90 108.1 153.7)">GK</text>
<text x="120" y="153.7" transform="rotate(-90 120 153.7)">BK</text>
<text x="257.9" y="152.7">F</text>
<text x="30.8" y="160" transform="rotate(-90 30.8 160)">1</text>
<text x="40.3" y="160" transform="rotate(-90 40.3 160)">2</text>
<text x="52.2" y="160" transform="rotate(-90 52.2 160)">3</text>
<text x="97.5" y="160" transform="rotate(-90 97.5 160)">1</text>
<text x="107" y="160" transform="rotate(-90 107 160)">2</text>
<text x="118.9" y="160" transform="rotate(-90 118.9 160)">3</text>
<text x="9.7" y="178.1">G</text>
<text x="257.9" y="178.1">G</text>
<text x="24.6" y="196.3">0</text>
<text x="50" y="196.3">1</text>
<text x="75.4" y="196.3">2</text>
<text x="100.8" y="196.3">3</text>
<text x="126.2" y="196.3">4</text>
<text x="151.6" y="196.3">5</text>
<text x="177" y="196.3">6</text>
<text x="202.4" y="196.3">7</text>
<text x="227.8" y="196.3">8</text>
</g>
</svg>
